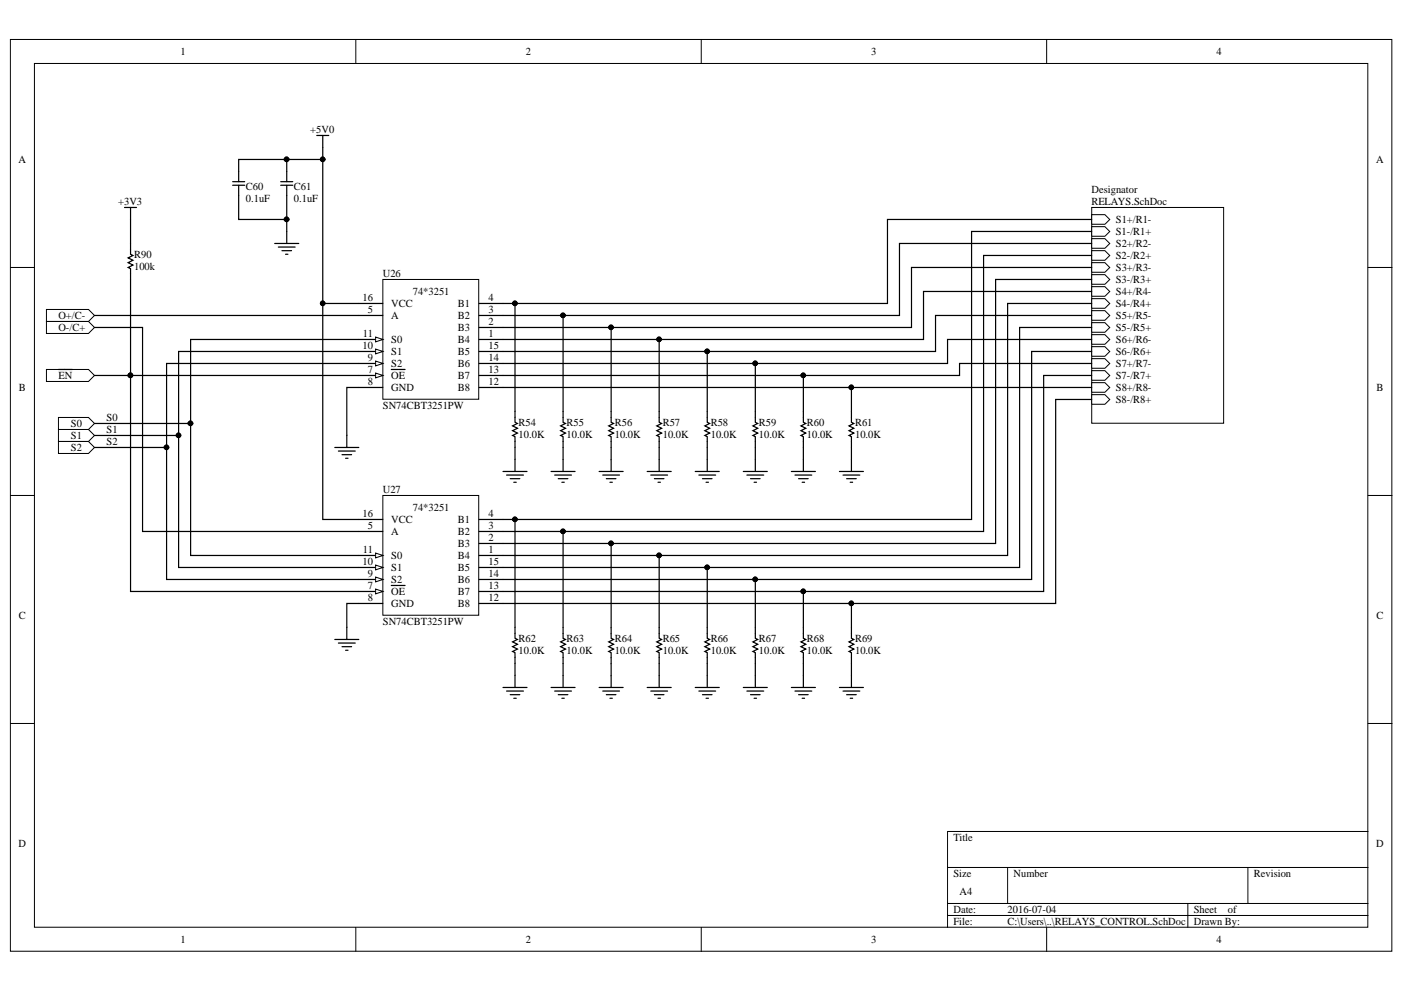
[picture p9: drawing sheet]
<svg xmlns="http://www.w3.org/2000/svg" width="297mm" height="210mm" viewBox="0 0 297 210" stroke-linecap="round" stroke-linejoin="round" font-family="sans-serif">
<g fill="#fff" stroke="#000" stroke-width=".21">
<path d="M2.2 8.4h292.3v192.9h-292.3z"/>
<path d="M7.3 13.4h282.1v182.8h-282.1z"/>
</g>
<g fill="none" stroke="#000" stroke-width=".21">
<path d="M75.3 8.4v5M148.4 8.4v5M221.4 8.4v5M2.2 56.6h5.1M289.4 56.6h5.1M2.2 104.8h5.1M289.4 104.8h5.1M2.2 153.1h5.1M289.4 153.1h5.1M289.4 175.9h-88.9v20.3M75.3 196.2v5.1M148.4 196.2v5.1"/>
<path d="M200.5 183.6h88.9M200.5 191.2h88.9M200.5 193.7h88.9M213.2 183.6v7.6M221.4 196.2v5.1M251.3 191.2v5M264 183.6v7.6"/>
</g>
<path d="M81 59.1h20.3v25.4h-20.3z" fill="#fff" stroke="#000" stroke-width=".21"/>
<path d="M75.9 66.8h5.1M75.9 79.4h5.1M101.3 71.8h5.1M101.3 69.3h5.1M101.3 66.8h5.1M101.3 64.2h5.1" fill="none" stroke="#000" stroke-width=".26"/>
<path d="M79.5 78.9l1.5 .5-1.5 .6z" fill="#fff"/>
<path d="M79.5 78.9l1.5 .5-1.5 .6z" fill="none" stroke="#000" stroke-width=".21"/>
<path d="M75.9 76.9h5.1M82.8 78.2h1.5M84.4 78.2h1.3M75.9 82h5.1" fill="none" stroke="#000" stroke-width=".26"/>
<path d="M79.5 76.4l1.5 .5-1.5 .5z" fill="#fff"/>
<path d="M79.5 76.4l1.5 .5-1.5 .5z" fill="none" stroke="#000" stroke-width=".21"/>
<path d="M75.9 74.4h5.1" fill="none" stroke="#000" stroke-width=".26"/>
<path d="M79.5 73.9l1.5 .5-1.5 .5z" fill="#fff"/>
<path d="M79.5 73.9l1.5 .5-1.5 .5z" fill="none" stroke="#000" stroke-width=".21"/>
<path d="M75.9 71.8h5.1" fill="none" stroke="#000" stroke-width=".26"/>
<path d="M79.5 71.3l1.5 .5-1.5 .5z" fill="#fff"/>
<path d="M79.5 71.3l1.5 .5-1.5 .5z" fill="none" stroke="#000" stroke-width=".21"/>
<path d="M75.9 64.2h5.1M101.3 79.4h5.1M101.3 76.9h5.1M101.3 74.4h5.1M101.3 82h5.1" fill="none" stroke="#000" stroke-width=".26"/>
<path d="M81 104.8h20.3v25.4h-20.3z" fill="#fff" stroke="#000" stroke-width=".21"/>
<path d="M75.9 112.5h5.1M101.3 117.5h5.1M101.3 115h5.1M101.3 112.5h5.1M101.3 109.9h5.1M75.9 125.2h5.1" fill="none" stroke="#000" stroke-width=".26"/>
<path d="M79.5 124.6l1.5 .6-1.5 .5z" fill="#fff"/>
<path d="M79.5 124.6l1.5 .6-1.5 .5z" fill="none" stroke="#000" stroke-width=".21"/>
<path d="M75.9 127.7h5.1M75.9 122.6h5.1M82.8 123.9h1.5M84.4 123.9h1.3" fill="none" stroke="#000" stroke-width=".26"/>
<path d="M79.5 122.1l1.5 .5-1.5 .5z" fill="#fff"/>
<path d="M79.5 122.1l1.5 .5-1.5 .5z" fill="none" stroke="#000" stroke-width=".21"/>
<path d="M75.9 120.1h5.1" fill="none" stroke="#000" stroke-width=".26"/>
<path d="M79.5 119.6l1.5 .5-1.5 .5z" fill="#fff"/>
<path d="M79.5 119.6l1.5 .5-1.5 .5z" fill="none" stroke="#000" stroke-width=".21"/>
<path d="M75.9 117.5h5.1" fill="none" stroke="#000" stroke-width=".26"/>
<path d="M79.5 117l1.5 .5-1.5 .5z" fill="#fff"/>
<path d="M79.5 117l1.5 .5-1.5 .5z" fill="none" stroke="#000" stroke-width=".21"/>
<path d="M75.9 109.9h5.1M101.3 127.7h5.1M101.3 125.2h5.1M101.3 122.6h5.1M101.3 120.1h5.1" fill="none" stroke="#000" stroke-width=".26"/>
<path d="M9.8 78.2h8.9l1.3 1.2-1.3 1.3h-8.9z" fill-rule="evenodd" fill="#fff" stroke="#000" stroke-width=".21"/>
<path d="M12.4 78.2h2.9" fill="none" stroke="#000" stroke-width=".26"/>
<g fill="#fff" stroke="#000" stroke-width=".21">
<path d="M9.8 65.5h8.9l1.3 1.3-1.3 1.2h-8.9z" fill-rule="evenodd"/>
<path d="M9.8 68h8.9l1.3 1.3-1.3 1.3h-8.9z" fill-rule="evenodd"/>
</g>
<g fill="none" stroke="#000" stroke-width=".26">
<path d="M49.2 38.4h2.6M49.2 39.2h2.6M50.5 36.3v2.1M50.5 39.2v2.2M59.4 38.4h2.5M59.4 39.2h2.5M60.7 36.3v2.1M60.7 39.2v2.2M67 28.7h2.6M68.3 28.7v2.5M58.1 51.5h5.1M58.9 52.3h3.5"/>
<path d="M59.6 53h2.1M60.4 53.8h.5M60.7 49v2.5M70.8 94.7h5.1M71.6 95.4h3.6M72.4 96.2h2M73.1 97h.5M73.4 92.1v2.6M106.4 99.8h5.1M109 87.1v2.3l.5 .2-1 .5 1 .5-1 .5 1 .5-1 .5 .5 .3v2.3M109 97.2v2.6M116.6 99.8h5.1"/>
<path d="M119.1 87.1v2.3l.5 .2-1 .5 1 .5-1 .5 1 .5-1 .5 .5 .3v2.3M119.1 97.2v2.6M126.8 99.8h5M129.3 87.1v2.3l.5 .2-1 .5 1 .5-1 .5 1 .5-1 .5 .5 .3v2.3M129.3 97.2v2.6M136.9 99.8h5.1M139.5 87.1v2.3l.5 .2-1 .5 1 .5-1 .5 1 .5-1 .5 .5 .3v2.3M139.5 97.2v2.6M147.1 99.8h5.1M149.6 87.1v2.3l.5 .2-1 .5 1 .5-1 .5 1 .5-1 .5 .5 .3v2.3M149.6 97.2v2.6M157.3 99.8h5"/>
<path d="M159.8 87.1v2.3l.5 .2-1 .5 1 .5-1 .5 1 .5-1 .5 .5 .3v2.3M159.8 97.2v2.6M167.4 99.8h5.1M170 87.1v2.3l.5 .2-1 .5 1 .5-1 .5 1 .5-1 .5 .5 .3v2.3M170 97.2v2.6M177.6 99.8h5.1M180.1 87.1v2.3l.5 .2-1 .5 1 .5-1 .5 1 .5-1 .5 .5 .3v2.3M180.1 97.2v2.6M107.2 100.5h3.5M107.9 101.3h2.1M108.7 102h.5M117.3 100.5h3.6"/>
<path d="M118.1 101.3h2M118.9 102h.5M127.5 100.5h3.6M128.3 101.3h2M129 102h.5M137.7 100.5h3.5M138.4 101.3h2.1M139.2 102h.5M147.9 100.5h3.5M148.6 101.3h2M149.4 102h.5M158 100.5h3.6"/>
<path d="M158.8 101.3h2M159.5 102h.6M168.2 100.5h3.5M168.9 101.3h2.1M169.7 102h.5M178.4 100.5h3.5M179.1 101.3h2M179.9 102h.5M70.8 135.3h5.1M71.6 136.1h3.6M72.4 136.8h2M73.1 137.6h.5"/>
<path d="M73.4 132.8v2.5M109 132.8v2.3l.5 .2-1 .5 1 .5-1 .5 1 .5-1 .5 .5 .3v2.3M119.1 132.8v2.3l.5 .2-1 .5 1 .5-1 .5 1 .5-1 .5 .5 .3v2.3M129.3 132.8v2.3l.5 .2-1 .5 1 .5-1 .5 1 .5-1 .5 .5 .3v2.3M139.5 132.8v2.3l.5 .2-1 .5 1 .5-1 .5 1 .5-1 .5 .5 .3v2.3M149.6 132.8v2.3l.5 .2-1 .5 1 .5-1 .5 1 .5-1 .5 .5 .3v2.3M159.8 132.8v2.3l.5 .2-1 .5 1 .5-1 .5 1 .5-1 .5 .5 .3v2.3M170 132.8v2.3l.5 .2-1 .5 1 .5-1 .5 1 .5-1 .5 .5 .3v2.3M180.1 132.8v2.3l.5 .2-1 .5 1 .5-1 .5 1 .5-1 .5 .5 .3v2.3M106.4 145.5h5.1M107.2 146.2h3.5M107.9 147h2.1"/>
<path d="M108.7 147.8h.5M109 142.9v2.6M116.6 145.5h5.1M117.3 146.2h3.6M118.1 147h2M118.9 147.8h.5M119.1 142.9v2.6M126.8 145.5h5M127.5 146.2h3.6M128.3 147h2M129 147.8h.5M129.3 142.9v2.6"/>
<path d="M136.9 145.5h5.1M137.7 146.2h3.5M138.4 147h2.1M139.2 147.8h.5M139.5 142.9v2.6M147.1 145.5h5.1M147.9 146.2h3.5M148.6 147h2M149.4 147.8h.5M149.6 142.9v2.6M157.3 145.5h5M158 146.2h3.6"/>
<path d="M158.8 147h2M159.5 147.8h.6M159.8 142.9v2.6M167.4 145.5h5.1M168.2 146.2h3.5M168.9 147h2.1M169.7 147.8h.5M170 142.9v2.6M177.6 145.5h5.1M178.4 146.2h3.5M179.1 147h2M179.9 147.8h.5"/>
<path d="M180.1 142.9v2.6"/>
</g>
<path d="M231 43.9h27.9v45.7h-27.9z" fill="#fff" stroke="#000" stroke-width=".21"/>
<path d="M231 55.6h2.8l1 1-1 1h-2.8z" fill-rule="evenodd" fill="#fff"/>
<path d="M231 55.6h2.8l1 1-1 1h-2.8z" fill="none" stroke="#000" stroke-width=".21"/>
<path d="M231 83.5h2.8l1 1-1 1h-2.8z" fill-rule="evenodd" fill="#fff"/>
<path d="M231 83.5h2.8l1 1-1 1h-2.8z" fill="none" stroke="#000" stroke-width=".21"/>
<path d="M231 48h2.8l1 1-1 1h-2.8z" fill-rule="evenodd" fill="#fff"/>
<path d="M231 48h2.8l1 1-1 1h-2.8z" fill="none" stroke="#000" stroke-width=".21"/>
<path d="M231 81h2.8l1 1-1 1h-2.8z" fill-rule="evenodd" fill="#fff"/>
<path d="M231 81h2.8l1 1-1 1h-2.8z" fill="none" stroke="#000" stroke-width=".21"/>
<path d="M231 50.5h2.8l1 1-1 1h-2.8z" fill-rule="evenodd" fill="#fff"/>
<path d="M231 50.5h2.8l1 1-1 1h-2.8z" fill="none" stroke="#000" stroke-width=".21"/>
<path d="M231 75.9h2.8l1 1-1 1h-2.8z" fill-rule="evenodd" fill="#fff"/>
<path d="M231 75.9h2.8l1 1-1 1h-2.8z" fill="none" stroke="#000" stroke-width=".21"/>
<path d="M231 68.3h2.8l1 1-1 1h-2.8z" fill-rule="evenodd" fill="#fff"/>
<path d="M231 68.3h2.8l1 1-1 1h-2.8z" fill="none" stroke="#000" stroke-width=".21"/>
<path d="M231 58.1h2.8l1 1-1 1.1h-2.8z" fill-rule="evenodd" fill="#fff"/>
<path d="M231 58.1h2.8l1 1-1 1.1h-2.8z" fill="none" stroke="#000" stroke-width=".21"/>
<path d="M231 60.7h2.8l1 1-1 1h-2.8z" fill-rule="evenodd" fill="#fff"/>
<path d="M231 60.7h2.8l1 1-1 1h-2.8z" fill="none" stroke="#000" stroke-width=".21"/>
<path d="M231 45.4h2.8l1 1-1 1.1h-2.8z" fill-rule="evenodd" fill="#fff"/>
<path d="M231 45.4h2.8l1 1-1 1.1h-2.8z" fill="none" stroke="#000" stroke-width=".21"/>
<path d="M231 70.8h2.8l1 1-1 1h-2.8z" fill-rule="evenodd" fill="#fff"/>
<path d="M231 70.8h2.8l1 1-1 1h-2.8z" fill="none" stroke="#000" stroke-width=".21"/>
<path d="M231 53h2.8l1 1.1-1 1h-2.8z" fill-rule="evenodd" fill="#fff"/>
<path d="M231 53h2.8l1 1.1-1 1h-2.8z" fill="none" stroke="#000" stroke-width=".21"/>
<path d="M231 78.4h2.8l1 1-1 1.1h-2.8z" fill-rule="evenodd" fill="#fff"/>
<path d="M231 78.4h2.8l1 1-1 1.1h-2.8z" fill="none" stroke="#000" stroke-width=".21"/>
<path d="M231 65.7h2.8l1 1.1-1 1h-2.8z" fill-rule="evenodd" fill="#fff"/>
<path d="M231 65.7h2.8l1 1.1-1 1h-2.8z" fill="none" stroke="#000" stroke-width=".21"/>
<path d="M231 73.4h2.8l1 1-1 1h-2.8z" fill-rule="evenodd" fill="#fff"/>
<path d="M231 73.4h2.8l1 1-1 1h-2.8z" fill="none" stroke="#000" stroke-width=".21"/>
<path d="M231 63.2h2.8l1 1-1 1h-2.8z" fill-rule="evenodd" fill="#fff"/>
<path d="M231 63.2h2.8l1 1-1 1h-2.8z" fill="none" stroke="#000" stroke-width=".21"/>
<g fill="#fff" stroke="#000" stroke-width=".21">
<path d="M12.4 90.9h6.3l1.3 1.2-1.3 1.3h-6.3z" fill-rule="evenodd"/>
<path d="M12.4 93.4h6.3l1.3 1.3-1.3 1.3h-6.3z" fill-rule="evenodd"/>
<path d="M12.4 88.3h6.3l1.3 1.3-1.3 1.3h-6.3z" fill-rule="evenodd"/>
</g>
<g fill="none" stroke="#000" stroke-width=".26">
<path d="M60.7 33.7v2.6M68.3 33.7h-17.8v2.6M68.3 31.2v78.7h7.6M26.3 43.9h2.6M27.6 43.9v9.9l.5 .3-1 .5 1 .5-1 .5 1 .5-1 .5 .5 .2v68.4h48.3M50.5 41.4v5h10.2v-5M60.7 46.4v2.6M231 59.1h-20.4v55.9h-104.2M231 54.1h-22.9v58.4h-101.7M231 49h-25.4v60.9h-99.2M231 56.6h-38.2v12.7h-86.4M231 51.5h-40.7v15.3h-83.9"/>
<path d="M231 46.4h-43.2v17.8h-81.4M20 69.3h10.2v43.2h45.7M20 79.4h55.9M20 66.8h55.9M68.3 64.2h7.6M75.9 76.9h-40.7v17.8M75.9 74.4h-38.1v17.7M75.9 71.8h-35.6v17.8M109 64.2v22.9M119.1 66.8v20.3M129.3 69.3v17.8M139.5 71.8v15.3"/>
<path d="M149.6 74.4v12.7M159.8 76.9v10.2M170 79.4v7.7M231 79.4h-10.2v45.8h-114.4M231 74.4h-12.7v48.2h-111.9M231 69.3h-15.3v50.8h-109.3M231 64.2h-17.8v53.3h-106.8M231 76.9h-28v2.5h-96.6M231 71.8h-30.5v5.1h-94.1M231 66.8h-33.1v7.6h-91.5M231 61.7h-35.6v10.1h-89M20 92.1h17.8v28h38.1"/>
<path d="M20 94.7h15.2v27.9h40.7M20 89.6h20.3v27.9h35.6M75.9 82h-2.5v10.1M106.4 82h124.6M109 94.7v2.5M119.1 94.7v2.5M129.3 94.7v2.5M139.5 94.7v2.5M149.6 94.7v2.5M159.8 94.7v2.5M170 94.7v2.5M180.1 82v5.1"/>
<path d="M180.1 94.7v2.5M231 84.5h-7.7v43.2h-116.9M109 109.9v22.9M119.1 112.5v20.3M129.3 115v17.8M139.5 117.5v15.3M75.9 127.7h-2.5v5.1M149.6 120.1v12.7M159.8 122.6v10.2M170 125.2v7.6M180.1 127.7v5.1M109 140.4v2.5"/>
<path d="M119.1 140.4v2.5M129.3 140.4v2.5M139.5 140.4v2.5M149.6 140.4v2.5M159.8 140.4v2.5M170 140.4v2.5M180.1 140.4v2.5"/>
</g>
<g fill="#000" stroke="#000" stroke-width=".21">
<circle cx="60.6" cy="33.7" r=".49"/>
<circle cx="68.3" cy="33.7" r=".48"/>
<circle cx="60.6" cy="46.4" r=".49"/>
<circle cx="27.6" cy="79.4" r=".48"/>
<circle cx="68.3" cy="64.2" r=".48"/>
<circle cx="108.9" cy="64.2" r=".48"/>
<circle cx="119.1" cy="66.7" r=".48"/>
<circle cx="129.3" cy="69.3" r=".48"/>
<circle cx="139.4" cy="71.8" r=".48"/>
<circle cx="149.6" cy="74.3" r=".48"/>
<circle cx="159.8" cy="76.9" r=".48"/>
<circle cx="169.9" cy="79.4" r=".48"/>
<circle cx="35.2" cy="94.7" r=".48"/>
<circle cx="37.8" cy="92.1" r=".48"/>
<circle cx="40.3" cy="89.6" r=".49"/>
<circle cx="180.1" cy="82" r=".48"/>
<circle cx="108.9" cy="109.9" r=".48"/>
<circle cx="119.1" cy="112.4" r=".48"/>
<circle cx="129.3" cy="115" r=".48"/>
<circle cx="139.4" cy="117.5" r=".48"/>
<circle cx="149.6" cy="120" r=".48"/>
<circle cx="159.8" cy="122.6" r=".48"/>
<circle cx="169.9" cy="125.1" r=".48"/>
<circle cx="180.1" cy="127.7" r=".48"/>
</g>
<g font-size="2.3">
<text x="38.2" y="11.7">1</text>
<text x="111.2" y="11.7">2</text>
<text x="184.3" y="11.7">3</text>
<text x="257.4" y="11.7">4</text>
<text x="65.6" y="28.2">+5V0</text>
<text x="3.9" y="34.5">A</text>
<text x="291.1" y="34.5">A</text>
<text x="52" y="40.2">C60</text>
<text x="62.2" y="40.2">C61</text>
<text x="231" y="40.9">Designator</text>
<text x="25" y="43.4">+3V3</text>
<text x="52" y="42.8">0.1uF</text>
<text x="62.2" y="42.8">0.1uF</text>
<text x="231" y="43.4">RELAYS.SchDoc</text>
<text x="236.1" y="47.2">S1+/R1-</text>
<text x="236.1" y="49.7">S1-/R1+</text>
<text x="236.1" y="52.3">S2+/R2-</text>
<text x="28.4" y="54.6">R90</text>
<text x="28.4" y="57.1">100k</text>
<text x="81" y="58.6">U26</text>
<text x="236.1" y="57.4">S3+/R3-</text>
<text x="236.1" y="59.9">S3-/R3+</text>
<text x="236.1" y="54.8">S2-/R2+</text>
<text x="76.7" y="63.7">16</text>
<text x="82.8" y="65">VCC</text>
<text x="87.3" y="62.4">74*3251</text>
<text x="96.9" y="65">B1</text>
<text x="103.4" y="63.7">4</text>
<text x="236.1" y="62.4">S4+/R4-</text>
<text x="236.1" y="65">S4-/R4+</text>
<text x="12.4" y="67.5">O+/C-</text>
<text x="12.4" y="70.1">O-/C+</text>
<text x="76.8" y="71.3">11</text>
<text x="77.8" y="66.3">5</text>
<text x="82.8" y="67.5">A</text>
<text x="96.9" y="70.1">B3</text>
<text x="96.9" y="67.5">B2</text>
<text x="103.4" y="71.3">1</text>
<text x="103.4" y="68.8">2</text>
<text x="103.4" y="66.3">3</text>
<text x="236.1" y="70.1">S5-/R5+</text>
<text x="236.1" y="67.5">S5+/R5-</text>
<text x="76.7" y="73.9">10</text>
<text x="77.8" y="76.4">9</text>
<text x="82.8" y="77.7">S2</text>
<text x="82.8" y="75.1">S1</text>
<text x="82.8" y="72.6">S0</text>
<text x="96.9" y="72.6">B4</text>
<text x="96.9" y="77.7">B6</text>
<text x="96.9" y="75.1">B5</text>
<text x="103.4" y="76.4">14</text>
<text x="103.4" y="73.9">15</text>
<text x="236.1" y="77.7">S7+/R7-</text>
<text x="236.1" y="72.6">S6+/R6-</text>
<text x="236.1" y="75.1">S6-/R6+</text>
<text x="4" y="82.8">B</text>
<text x="12.4" y="80.2">EN</text>
<text x="77.8" y="79">7</text>
<text x="77.8" y="81.5">8</text>
<text x="82.8" y="80.2">OE</text>
<text x="82.8" y="82.8">GND</text>
<text x="96.9" y="82.8">B8</text>
<text x="96.9" y="80.2">B7</text>
<text x="103.4" y="81.5">12</text>
<text x="103.4" y="79">13</text>
<text x="236.1" y="82.8">S8+/R8-</text>
<text x="236.1" y="80.2">S7-/R7+</text>
<text x="291.2" y="82.8">B</text>
<text x="22.5" y="89.1">S0</text>
<text x="81" y="86.6">SN74CBT3251PW</text>
<text x="236.1" y="85.3">S8-/R8+</text>
<text x="15" y="92.9">S1</text>
<text x="15" y="95.4">S2</text>
<text x="15" y="90.4">S0</text>
<text x="22.5" y="91.6">S1</text>
<text x="22.5" y="94.2">S2</text>
<text x="109.7" y="90.1">R54</text>
<text x="109.7" y="92.7">10.0K</text>
<text x="119.9" y="90.1">R55</text>
<text x="119.9" y="92.7">10.0K</text>
<text x="130.1" y="90.1">R56</text>
<text x="130.1" y="92.7">10.0K</text>
<text x="140.2" y="90.1">R57</text>
<text x="140.2" y="92.7">10.0K</text>
<text x="150.4" y="90.1">R58</text>
<text x="150.4" y="92.7">10.0K</text>
<text x="160.6" y="90.1">R59</text>
<text x="160.6" y="92.7">10.0K</text>
<text x="170.7" y="90.1">R60</text>
<text x="170.7" y="92.7">10.0K</text>
<text x="180.9" y="90.1">R61</text>
<text x="180.9" y="92.7">10.0K</text>
<text x="81" y="104.4">U27</text>
<text x="76.7" y="109.4">16</text>
<text x="77.8" y="112">5</text>
<text x="82.8" y="113.2">A</text>
<text x="82.8" y="110.7">VCC</text>
<text x="87.3" y="108.2">74*3251</text>
<text x="96.9" y="113.2">B2</text>
<text x="96.9" y="110.7">B1</text>
<text x="103.4" y="112">3</text>
<text x="103.4" y="109.4">4</text>
<text x="76.7" y="119.6">10</text>
<text x="76.8" y="117">11</text>
<text x="82.8" y="118.3">S0</text>
<text x="96.9" y="118.3">B4</text>
<text x="96.9" y="115.8">B3</text>
<text x="103.4" y="117">1</text>
<text x="103.4" y="114.5">2</text>
<text x="103.4" y="119.6">15</text>
<text x="77.8" y="124.6">7</text>
<text x="77.8" y="122.1">9</text>
<text x="82.8" y="125.9">OE</text>
<text x="82.8" y="123.4">S2</text>
<text x="82.8" y="120.8">S1</text>
<text x="96.9" y="125.9">B7</text>
<text x="96.9" y="123.4">B6</text>
<text x="96.9" y="120.8">B5</text>
<text x="103.4" y="124.6">13</text>
<text x="103.4" y="122.1">14</text>
<text x="4" y="131">C</text>
<text x="77.8" y="127.2">8</text>
<text x="82.8" y="128.4">GND</text>
<text x="96.9" y="128.4">B8</text>
<text x="103.4" y="127.2">12</text>
<text x="291.2" y="131">C</text>
<text x="81" y="132.3">SN74CBT3251PW</text>
<text x="109.7" y="135.8">R62</text>
<text x="119.9" y="135.8">R63</text>
<text x="130.1" y="135.8">R64</text>
<text x="140.2" y="135.8">R65</text>
<text x="150.4" y="135.8">R66</text>
<text x="160.6" y="135.8">R67</text>
<text x="170.7" y="135.8">R68</text>
<text x="180.9" y="135.8">R69</text>
<text x="109.7" y="138.4">10.0K</text>
<text x="119.9" y="138.4">10.0K</text>
<text x="130.1" y="138.4">10.0K</text>
<text x="140.2" y="138.4">10.0K</text>
<text x="150.4" y="138.4">10.0K</text>
<text x="160.6" y="138.4">10.0K</text>
<text x="170.7" y="138.4">10.0K</text>
<text x="180.9" y="138.4">10.0K</text>
<text x="3.9" y="179.2">D</text>
<text x="201.7" y="178">Title</text>
<text x="291.1" y="179.2">D</text>
<text x="201.7" y="185.6">Size</text>
<text x="214.5" y="185.6">Number</text>
<text x="265.3" y="185.6">Revision</text>
<text x="203" y="189.4">A4</text>
<text x="201.7" y="193.2">Date:</text>
<text x="201.7" y="195.8">File:</text>
<text x="213.2" y="193.2">2016-07-04</text>
<text x="213.2" y="195.8">C:\Users\..\RELAYS_CONTROL.SchDoc</text>
<text x="252.6" y="193.2">Sheet</text>
<text x="252.6" y="195.8">Drawn By:</text>
<text x="259.8" y="193.2">of</text>
<text x="38.2" y="199.6">1</text>
<text x="111.2" y="199.6">2</text>
<text x="184.3" y="199.6">3</text>
<text x="257.4" y="199.6">4</text>
</g>
</svg>
